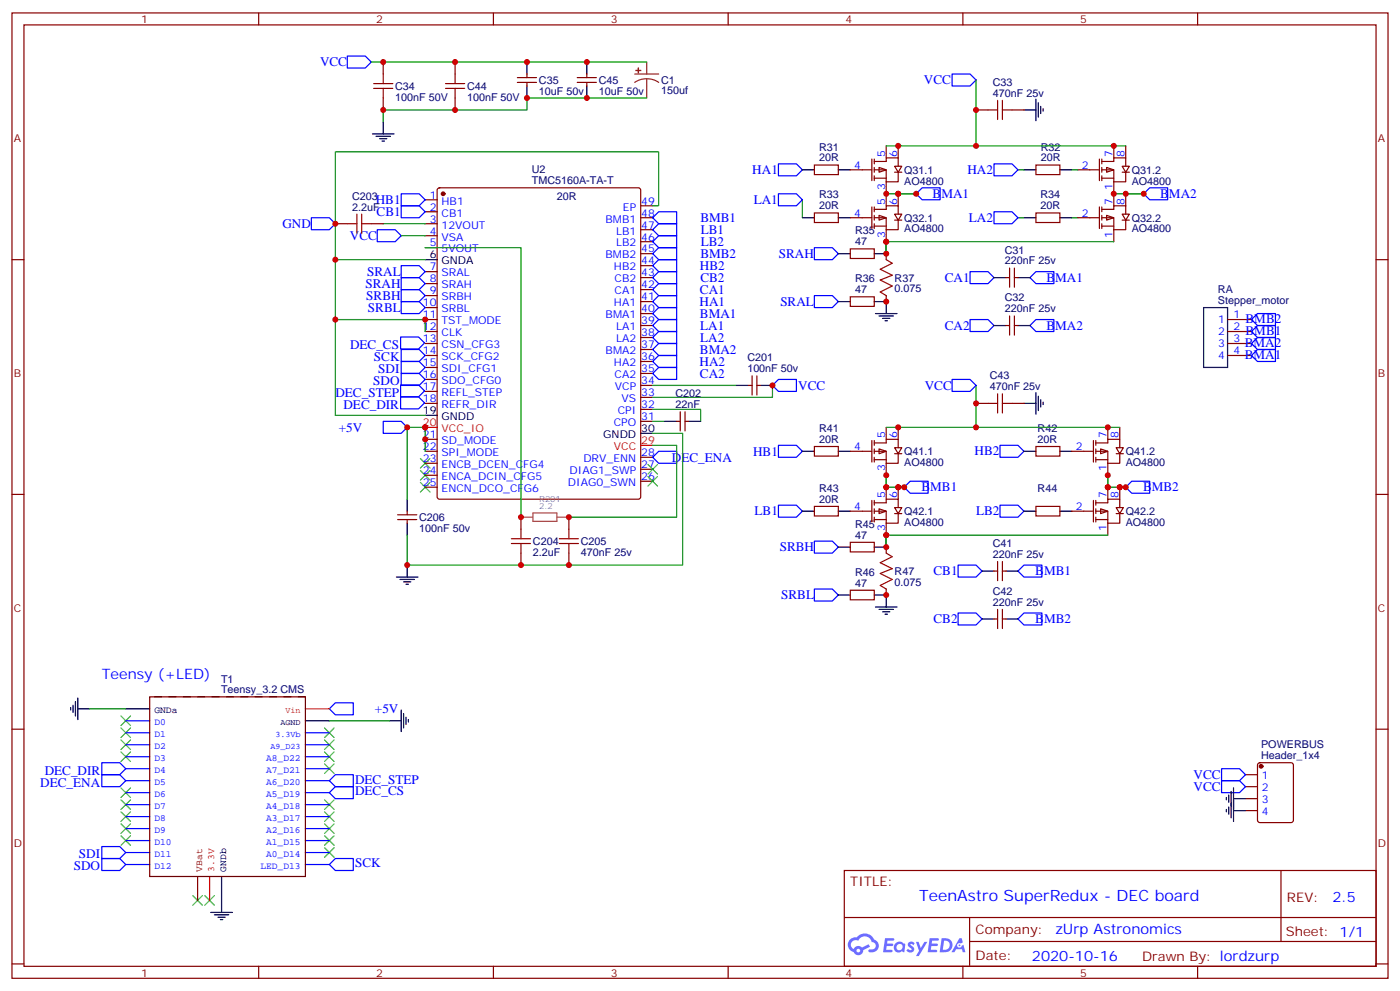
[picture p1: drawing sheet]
<svg xmlns="http://www.w3.org/2000/svg" width="412mm" height="292mm" viewBox="0 0 412 292" stroke-linecap="round" stroke-linejoin="round" font-family="sans-serif">
<g fill="none" stroke="#870000" stroke-width=".35">
<path d="M3.5 3.8h405.4v284.3h-405.4zM7.1 7.3h398.2v277.3h-398.2zM76.2 3.8v3.5M145.3 3.8v3.5M214.5 3.8v3.5M283.6 3.8v3.5M352.8 3.8v3.5M3.5 76.5h3.6M405.3 76.5h3.6M3.5 145.6h3.6M405.3 145.6h3.6M3.5 214.8h3.6"/>
<path d="M405.3 214.8h3.6M248.7 256.4h156.6v28.2h-156.6zM377.3 256.4v20.9M248.7 270.2h156.5M285.6 277.3h119.6M285.6 270.2v14.2M3.5 283.9h3.6M76.2 284.6v3.5M145.3 284.6v3.5M214.5 284.6v3.5M283.6 284.6v3.5M352.8 284.6v3.5"/>
<path d="M405.3 283.9h3.6"/>
</g>
<g fill="#5487ff">
<path d="M267.7 277.6a1.22 1.22 0 0 1 1.7 .2l-.4 .6a.47 .47 0 0 0-.3-.4 .47 .47 0 0 0-.5 .2l.1 .2a1.14 1.14 0 0 1 .8 1.8 1.14 1.14 0 0 1-1.9 0l-.2-.2 .5-.6 .7 .5a.29 .29 0 0 0 .3-.3 .29 .29 0 0 0-.2-.3 1.04 1.04 0 0 1-.6-1.7z"/>
<path d="M260.7 276.3h2.4l.3 .2-.2 .5-1.8 .1-.1 .8h1.5l.3 .4-.3 .4h-1.6l-.2 1.1h1.7l.2 .3-.2 .3-2.6 .1z"/>
<path d="M273.8 276.3h2.4l.3 .2-.1 .5-1.8 .1-.2 .8h1.6l.3 .4-.4 .4h-1.6l-.1 1.1h1.7l.2 .3-.2 .3-2.6 .1z"/>
<path d="M282.6 276.3h.7l.3 1.3-.6 .3a.69 .69 0 0 0-1 .3 .69 .69 0 0 0 .4 .9 .69 .69 0 0 0 .9-.6l.5-.2 .6 2.2h-.8l-.2-.9h-1.8l-.5 .9h-.8z"/>
<path d="M269.8 277.4h.8l.6 1.8 1.1-1.8h.9l-2.6 4.2h-.8l.9-1.5z"/>
<path d="M277.4 276.3l-.6 4.2h1.3a2.11 2.11 0 0 0 2.5-2.1 2.11 2.11 0 0 0-2.5-2.1zM278.1 277.1a1.39 1.39 0 0 1 1.7 1.4 1.39 1.39 0 0 1-1.8 1.3h-.3z"/>
<path d="M263.7 277.9a1.54 1.54 0 0 0-.1 2.2 1.54 1.54 0 0 0 2.2 .1l.6 .3 .3-2.3-.2-.3h-.4a1.49 1.49 0 0 0-2.4 0zM264 278.9a.94 .94 0 0 1 1.8 0 .94 .94 0 0 1-1.8 0z"/>
<path d="M250.4 276.7a2.18 2.18 0 0 0 1.1 3.7 1.44 1.44 0 0 0 1.6 .9 1.44 1.44 0 0 0 1.2-1.4l2-1.1-.5-.7-1.9 1a1.47 1.47 0 0 0-2.4 .4 1.39 1.39 0 0 1-.7-1.9 1.39 1.39 0 0 1 2-.5 2.12 2.12 0 0 1 2.2-1.3 2.12 2.12 0 0 1 1.9 1.7 1.14 1.14 0 0 1 1.1 1.4 1.14 1.14 0 0 1-1.7 .7 .43 .43 0 0 0-.5 .4 .43 .43 0 0 0 .4 .5 1.98 1.98 0 0 0 2.5-1.2 1.98 1.98 0 0 0-1.2-2.6 3.1 3.1 0 0 0-5.3-.6l-.9 .1zM252.3 280a.55 .55 0 0 1 1.1 0 .55 .55 0 0 1-1.1 0z"/>
<circle cx="282.6" cy="278.4" r=".26"/>
</g>
<g fill="none" stroke="#3c3" stroke-width=".35">
<path d="M123.8 135l2.8 2.9M123.8 138.6l2.8 2.8M126.6 135l-2.8 2.9M126.6 138.6l-2.8 2.8M190.9 136.8l2.8 2.8M193.7 136.8l-2.8 2.8M123.8 142.1l2.8 2.8M126.6 142.1l-2.8 2.8M190.9 140.3l2.8 2.9M193.7 140.3l-2.8 2.9M35.6 217.9l2.9 2.9M35.6 214.4l2.9 2.8"/>
<path d="M35.6 210.9l2.9 2.8M38.5 217.9l-2.9 2.9M38.5 214.4l-2.9 2.8M38.5 210.9l-2.9 2.8M95.6 217.9l2.8 2.9M95.6 214.4l2.8 2.8M98.4 217.9l-2.8 2.9M98.4 214.4l-2.8 2.8M35.6 221.5l2.9 2.8M35.6 239.1l2.9 2.8M35.6 235.6l2.9 2.8M35.6 232.1l2.9 2.8"/>
<path d="M38.5 221.5l-2.9 2.8M38.5 239.1l-2.9 2.8M38.5 235.6l-2.9 2.8M38.5 232.1l-2.9 2.8M95.6 225l2.8 2.8M95.6 221.5l2.8 2.8M95.6 235.6l2.8 2.8M95.6 239.1l2.8 2.8M98.4 225l-2.8 2.8M98.4 221.5l-2.8 2.8M98.4 235.6l-2.8 2.8M98.4 239.1l-2.8 2.8"/>
<path d="M35.6 246.2l2.9 2.8M35.6 242.6l2.9 2.9M38.5 246.2l-2.9 2.8M38.5 242.6l-2.9 2.9M95.6 249.7l2.8 2.8M95.6 246.2l2.8 2.8M95.6 242.6l2.8 2.9M98.4 249.7l-2.8 2.8M98.4 246.2l-2.8 2.8M98.4 242.6l-2.8 2.9M56.8 263.8l2.8 2.8M59.6 263.8l-2.8 2.8"/>
<path d="M60.3 263.8l2.8 2.8M63.1 263.8l-2.8 2.8"/>
</g>
<g fill="none" stroke="#00f" stroke-width=".35">
<path d="M102.3 16.5h5.3l1.8 1.8-1.8 1.7h-5.3zM280.5 21.8h5.3l1.7 1.8-1.7 1.7h-5.3zM118.2 57.1h5.3l1.7 1.7-1.7 1.8h-5.3zM229.3 57.1h5.3l1.8 1.7-1.8 1.8h-5.3zM229.3 48.3h5.3l1.8 1.7-1.8 1.8h-5.3zM269.9 57.1l1.7-1.8h5.3v3.5h-5.3zM292.8 48.3h5.3l1.8 1.7-1.8 1.8h-5.3zM338.7 55.3h5.3v3.5h-5.3l-1.8-1.7zM91.7 64.1h5.3l1.8 1.8-1.8 1.8h-5.3zM111.1 67.7h5.3l1.8 1.7-1.8 1.8h-5.3zM118.2 60.6h5.3l1.7 1.8-1.7 1.7h-5.3zM118.2 78.2h5.3l1.7 1.8-1.7 1.8h-5.3z"/>
<path d="M192.3 78.2l1.7-1.7h5.3v3.5h-5.3zM192.3 64.1l1.7-1.7h5.3v3.5h-5.3zM192.3 74.7l1.7-1.7h5.3v3.5h-5.3zM192.3 67.7l1.7-1.8h5.3v3.5h-5.3zM192.3 71.2l1.7-1.8h5.3v3.6h-5.3zM239.9 73h5.3l1.7 1.7-1.7 1.8h-5.3zM292.8 62.4h5.3l1.8 1.7-1.8 1.8h-5.3zM118 99.3h5.3l1.8 1.7-1.8 1.8h-5.3zM118.2 85.3h5.3l1.7 1.8-1.7 1.7h-5.3zM118.2 88.8h5.3l1.7 1.8-1.7 1.8h-5.3zM118.2 81.8h5.3l1.7 1.7-1.7 1.8h-5.3zM192.3 81.8l1.7-1.8h5.3v3.5h-5.3z"/>
<path d="M192.3 85.3l1.7-1.8h5.3v3.6h-5.3zM192.3 88.8l1.7-1.7h5.3v3.5h-5.3zM192.3 92.4l1.7-1.8h5.3v3.5h-5.3zM192.3 95.9l1.7-1.8h5.3v3.5h-5.3zM192.3 99.4l1.7-1.8h5.3v3.6h-5.3zM239.9 87.1h5.3l1.7 1.7-1.7 1.8h-5.3zM285.8 94.1h5.2l1.8 1.8-1.8 1.7h-5.2zM285.8 80h5.2l1.8 1.8-1.8 1.7h-5.2zM303.4 81.8l1.8-1.8h5.2v3.5h-5.2zM303.4 95.9l1.8-1.8h5.2v3.5h-5.2zM368.7 97.6l1.7-1.7h5.3v3.5h-5.3zM370.4 99.4h5.3v3.5h-5.3l-1.7-1.7z"/>
<path d="M370.4 92.4h5.3v3.5h-5.3l-1.7-1.8zM118 116.9h5.3l1.8 1.8-1.8 1.7h-5.3zM118 113.4h5.3l1.8 1.7-1.8 1.8h-5.3zM118.2 102.9h5.3l1.7 1.8-1.7 1.8h-5.3zM118.2 106.5h5.3l1.7 1.7-1.7 1.8h-5.3zM118.2 110h5.3l1.7 1.8-1.7 1.7h-5.3zM192.3 110l1.7-1.8h5.3v3.6h-5.3zM192.3 106.5l1.7-1.8h5.3v3.5h-5.3zM192.3 102.9l1.7-1.7h5.3v3.5h-5.3zM227.5 113.5l1.8-1.7h5.3v3.5h-5.3zM280.5 111.8h5.3l1.7 1.7-1.7 1.8h-5.3zM370.4 102.9h5.3v3.6h-5.3l-1.7-1.8z"/>
<path d="M112.9 124.1h5.3l1.7 1.8-1.7 1.7h-5.3zM192.3 134.7l1.7-1.8h5.3v3.6h-5.3zM229.3 131.2h5.3l1.8 1.7-1.8 1.8h-5.3zM294.6 131.2h5.3l1.7 1.7-1.7 1.8h-5.3zM229.3 148.8h5.3l1.8 1.8-1.8 1.7h-5.3zM239.9 159.4h5.3l1.7 1.7-1.7 1.8h-5.3zM266.3 143.5l1.8-1.8h5.3v3.6h-5.3zM294.6 148.8h5.3l1.7 1.8-1.7 1.7h-5.3zM331.6 143.5l1.8-1.8h5.3v3.6h-5.3zM239.9 173.5h5.3l1.7 1.8-1.7 1.7h-5.3zM282.2 166.4h5.3l1.8 1.8-1.8 1.8h-5.3zM299.9 168.2l1.7-1.8h5.3v3.6h-5.3z"/>
<path d="M282.2 180.6h5.3l1.8 1.7-1.8 1.8h-5.3zM299.9 182.3l1.7-1.7h5.3v3.5h-5.3zM37 215.8h7.1M37 212.3h7.1M37 219.4h7.1M90 215.8h7M90 219.4h7M97 208.8l1.8-1.8h5.3v3.5h-5.3zM30 224.6h5.3l1.7 1.8-1.7 1.8h-5.3zM30 228.2h5.3l1.7 1.7-1.7 1.8h-5.3zM37 237h7.1M37 233.5h7.1"/>
<path d="M37 229.9h7.1M37 226.4h7.1M37 222.9h7.1M90 237h7M90 233.5h7M90 229.9h7M90 226.4h7M90 222.9h7M97 233.5l1.8-1.8h5.3v3.5h-5.3zM97 229.9l1.8-1.7h5.3v3.5h-5.3zM359.8 226.4h5.3l1.8 1.8-1.8 1.7h-5.3zM359.8 229.9h5.3l1.8 1.8-1.8 1.8h-5.3z"/>
<path d="M30 252.9h5.3l1.7 1.7-1.7 1.8h-5.3zM30 249.3h5.3l1.7 1.8-1.7 1.8h-5.3zM37 247.6h7.1M37 251.1h7.1M37 254.6h7.1M37 244.1h7.1M37 240.5h7.1M90 247.6h7M90 251.1h7M90 254.6h7M90 244.1h7M90 240.5h7"/>
<path d="M97 254.6l1.8-1.7h5.3v3.5h-5.3z"/>
</g>
<g fill="none" stroke="#870000" stroke-width=".35">
<path d="M112.9 18.3v3.5M134.1 18.3v3.5M112.9 28.9v3.5M134.1 28.9v3.5M152.4 24.3h5.6M152.4 22.9h5.6M155.2 21.8v1.1M155.2 24.3v1M170 24.3h5.7M170 22.9h5.7M172.9 21.8v1.1M172.9 24.3v1"/>
<path d="M287.5 32.4h3.5M298.1 32.4h3.5M125.2 58.8h3.6M129 55.5l.5-.2h58.5l.7 .4v90.6l-.4 .7h-58.8l-.7-.4v-90.6zM239.9 48.6h7v2.8h-7zM305.2 48.6h7v2.8h-7zM98.8 65.9h3.5M109.4 65.9h3.5M125.2 62.4h3.6M125.2 65.9h3.6M125.2 69.4h3.6M125.2 73h3.6"/>
<path d="M188.7 78.2h3.6M188.7 74.7h3.6M188.7 71.2h3.6M188.7 67.7h3.6M188.7 64.1h3.6M188.7 60.6h3.6M239.9 62.7h7v2.8h-7zM250.5 73.3h7v2.8h-7zM261.1 74.7v1.8M305.2 62.7h7v2.8h-7zM125.2 94.1h3.6M125.2 97.6h3.6"/>
<path d="M125.2 80h3.6M125.2 83.5h3.6M125.2 87.1h3.6M125.2 90.6h3.6M188.7 99.4h3.6M188.7 95.9h3.6M188.7 92.4h3.6M188.7 88.8h3.6M188.7 85.3h3.6M188.7 81.8h3.6M250.5 87.4h7v2.8h-7zM261.1 87.1v1.7"/>
<path d="M361.6 94.1h7.1M361.6 97.6h7.1M125.2 101.2h3.6M125.2 104.7h3.6M125.2 118.8h3.6M125.2 108.2h3.6M125.2 111.8h3.6M125.2 115.3h3.6M188.7 117.1h3.6M188.7 113.5h3.6M188.7 110h3.6M188.7 106.5h3.6"/>
<path d="M188.7 102.9h3.6M220.5 113.5h1M221.5 110.7v5.6M223 113.5h1M223 110.7v5.6M287.5 118.8h3.5M298.1 118.8h3.5M361.6 101.2h7.1M361.6 104.7h7.1M125.2 129.4h3.6M125.2 132.9h3.6M125.2 136.5h3.6"/>
<path d="M125.2 140h3.6M188.7 138.2h3.6M188.7 134.7h3.6M188.7 124.1h3.6M188.7 120.6h3.6M199.3 124.1h1.1M200.4 121.3v5.6M201.8 124.1h1M201.8 121.3v5.6M239.9 131.5h7v2.8h-7zM305.2 131.5h7v2.8h-7zM117.1 153h5.7"/>
<path d="M117.1 151.6h5.7M119.9 150.6v1M119.9 153v1.1M125.2 143.5h3.6M153.5 152.3v3.6M167.6 152.3v3.6M188.7 141.7h3.6M239.9 149.2h7v2.8h-7zM250.5 159.7h7v2.9h-7zM305.2 149.2h7v2.8h-7zM153.5 162.9v3.5M167.6 162.9v3.5"/>
<path d="M250.5 173.8h7v2.9h-7zM261.1 161.1v1.8M261.1 173.5v1.8M366.9 228.2h3.5M366.9 231.7h3.5M366.9 235.2h3.5M366.9 238.8h3.5M370.7 224.9l.4-.3h9.2l.6 .5 .1 16.5-.5 .6-9.4 .1-.6-.5-.1-16.4z"/>
</g>
<g fill="#870000" stroke="#870000" stroke-width=".35">
<circle cx="371.5" cy="225.7" r=".53"/>
<circle cx="130.5" cy="57.1" r=".53"/>
</g>
<g fill="none" stroke="#000" stroke-width=".35">
<path d="M155.2 18.3v3.5M172.9 18.3v3.5M109.7 39.4h6.4M112.9 35.9v3.5M155.2 25.3v3.6M172.9 25.3v3.6M301.6 32.4h3.6M305.2 29.2v6.4M305.9 30.3v4.2M306.6 31.3v2.1M307.3 32v.7M110.8 40.1h4.2"/>
<path d="M111.8 40.9h2.1M112.5 41.6h.7M236.4 50h3.5M246.9 50h3.6M301.6 50h3.6M312.2 50h3.5M125.2 76.5h3.6M236.4 64.1h3.5M246.9 64.1h3.6M246.9 74.7h3.6M257.5 74.7h3.6M301.6 64.1h3.6"/>
<path d="M312.2 64.1h3.5M246.9 88.8h3.6M257.5 88.8h3.6v3.6M257.9 92.4h6.3M258.9 93.1h4.3M260 93.8h2.1M260.7 94.5h.7M354.5 90.6h7.1v17.6h-7.1zM217 113.5h3.5M224 113.5h3.5M301.6 118.8h3.6M305.2 115.6v6.4"/>
<path d="M305.9 116.7v4.2M306.6 117.8v2.1M307.3 118.5v.7M125.2 122.3h3.6M188.7 127.6h3.6M195.8 124.1h3.5M202.8 124.1h3.6M236.4 132.9h3.5M246.9 132.9h3.6M301.6 132.9h3.6M312.2 132.9h3.5M119.9 147v3.6"/>
<path d="M119.9 154.1v3.5M236.4 150.6h3.5M246.9 150.6h3.6M301.6 150.6h3.6M312.2 150.6h3.5M116.8 170h6.3M117.8 170.7h4.3M118.9 171.4h2.1M119.6 172.1h.7M119.9 166.4v3.6M246.9 175.3h3.6M246.9 161.1h3.6"/>
<path d="M257.5 175.3h3.6v3.5M257.5 161.1h3.6M257.9 178.8h6.3M258.9 179.5h4.3M260 180.2h2.1M260.7 180.9h.7M20.8 208.4v.7M21.5 207.7v2.1M22.2 206.7v4.2M22.9 208.8h3.6M22.9 205.6v6.3M37 208.8h7.1"/>
<path d="M90 212.3h7M114.7 212.3h3.5M118.2 209.1v6.4M118.9 210.2v4.2M119.6 211.2v2.2M120.3 211.9v.8M361.2 234.9v.7M361.2 238.4v.7M361.9 234.2v2.1M361.9 237.7v2.1M362.7 233.1v7.8M363.4 235.2h3.5"/>
<path d="M363.4 232.1v9.8M363.4 238.8h3.5M65.3 258.2v10.5M62.1 268.7h6.3M63.1 269.5h4.3M64.2 270.2h2.1M64.9 270.9h.7"/>
</g>
<path d="M125.2 125.9h3.6M188.7 131.2h3.6M90 208.8h7M61.7 258.2v7" fill="none" stroke="#f00" stroke-width=".35"/>
<path d="M58.2 258.2v7" fill="none" stroke="#850000" stroke-width=".35"/>
<path d="M44.1 205.2h45.9v53h-45.9z" fill="none" stroke="#600" stroke-width=".35"/>
<path d="M90 205.2h-45.9" fill="none" stroke="#600" stroke-width=".35" stroke-dasharray="2.1 2.1"/>
<g fill="none" stroke="#008700" stroke-width=".35">
<path d="M109.4 18.3h81.1M190.5 28.9h-35.3v3.5h-42.3v3.5M236.4 58.8v5.3M299.9 50h1.7M315.7 50h1.8M98.8 76.5h26.4M112.9 65.9h12.3M118.2 69.4h7M125.2 73h28.3v79.3M192.3 60.6h1.7v-15.9h-95.2v77.6h26.4M299.9 64.1h1.7M315.7 64.1h1.8"/>
<path d="M98.8 94.1h26.4v3.5M192.3 113.5h24.7M227.5 113.5v3.6h-35.2M287.5 113.5v5.3M125.2 125.9h-5.3v21.1M192.3 120.6h14.1v3.5M192.3 127.6h8.8v38.8h-81.2v-8.8M192.3 131.2h7v21.1h-31.7M192.3 124.1h3.5M26.5 208.8h10.5M97 212.3h17.7"/>
</g>
<g fill="none" stroke="#a10000" stroke-width=".35">
<path d="M110.1 26h5.6M110.1 24.6h5.6M112.9 21.8v2.8M112.9 26v2.9M131.2 26h5.7M131.2 24.6h5.7M134.1 21.8v2.8M134.1 26v2.9M291 32.4h2.9M293.9 29.6v5.6M295.3 29.6v5.6M295.3 32.4h2.8"/>
<path d="M102.3 65.9h2.8M105.1 63.1v5.6M106.5 65.9h2.9M106.5 63.1v5.6M261.1 76.5l1.7 1-3.5 1.8 3.5 1.8-3.5 1.4 3.5 1.7-3.5 1.8 1.8 1.1M291 118.8h2.9M293.9 116v5.6M295.3 116v5.6M295.3 118.8h2.8M150.6 158.7h5.7M153.5 155.9v2.8M164.7 158.7h5.7"/>
<path d="M167.6 155.9v2.8M150.6 160.1h5.7M153.5 160.1v2.8M164.7 160.1h5.7M167.6 160.1v2.8M261.1 162.9l1.7 1.1-3.5 1.7 3.5 1.8-3.5 1.4 3.5 1.8-3.5 1.7 1.8 1.1"/>
</g>
<path d="M190.5 18.3v3.5M187 21.8h7M190.5 23.2l1.9 .2 1.6 .9M190.5 23.2l-1.9 .3-1.6 .8M190.5 23.2v5.7" fill="none" stroke="#8c2424" stroke-width=".35"/>
<g fill="#8c2424" stroke="#8c2424" stroke-width=".35">
<path d="M187.3 20.7l1.4 .1z"/>
<path d="M188 20l.1 1.4z"/>
</g>
<path d="M153.5 152.3h3.4M157 151.1h7v2.5h-7zM164.1 152.3h3.5" fill="none" stroke="#a64a4a" stroke-width=".35"/>
<g fill="#fff" stroke="#870000" stroke-width=".35">
<path d="M258.9 132.2l2.2 .7-2.2 .7z"/>
<path d="M263.5 131.9h2.1l-1 1.7z"/>
</g>
<g fill="none" stroke="#870000" stroke-width=".35">
<path d="M250.5 132.9h6.3M256.8 129.8v6.3M257.5 130.5h3.6v-1.1h3.5v2.5M257.5 132.9h3.6v3.6M257.5 135.4h3.6M257.5 129.8v1.4M257.5 132.2v1.4M257.5 134.7v1.4M261.1 125.9v3.5M261.1 136.5v3.5M263.5 133.6h2.1M264.6 133.6v2.9h-3.5"/>
<path d="M264.6 125.9v3.5"/>
</g>
<g fill="#fff" stroke="#870000" stroke-width=".35">
<path d="M258.9 149.9l2.2 .7-2.2 .7z"/>
<path d="M263.5 149.5h2.1l-1 1.8z"/>
</g>
<g fill="none" stroke="#870000" stroke-width=".35">
<path d="M250.5 150.6h6.3M256.8 147.4v6.3M257.5 148.1h3.6v-1.1h3.5v2.5M257.5 150.6h3.6v3.5M257.5 153h3.6M257.5 147.4v1.4M257.5 149.9v1.4M257.5 152.3v1.4M261.1 143.5v3.5M261.1 154.1v3.5M263.5 151.3h2.1M264.6 151.3v2.8h-3.5"/>
<path d="M264.6 143.5v3.5"/>
</g>
<g fill="#fff" stroke="#870000" stroke-width=".35">
<path d="M258.9 49.3l2.2 .7-2.2 .7z"/>
<path d="M263.5 49h2.1l-1 1.7z"/>
</g>
<g fill="none" stroke="#870000" stroke-width=".35">
<path d="M250.5 50h6.3M256.8 46.8v6.4M257.5 47.6h3.6v-1.1h3.5v2.5M257.5 50h3.6v3.6M257.5 52.5h3.6M257.5 46.8v1.5M257.5 49.3v1.4M257.5 51.8v1.4M261.1 43v3.5M261.1 53.6v3.5M263.5 50.7h2.1M264.6 50.7v2.9h-3.5"/>
<path d="M264.6 43v3.5"/>
</g>
<g fill="#fff" stroke="#870000" stroke-width=".35">
<path d="M258.9 63.4l2.2 .7-2.2 .7z"/>
<path d="M263.5 63.1h2.1l-1 1.7z"/>
</g>
<g fill="none" stroke="#870000" stroke-width=".35">
<path d="M261.1 57.1v3.5M264.6 57.1v3.5M250.5 64.1h6.3M256.8 61v6.3M257.5 61.7h3.6v-1.1h3.5v2.5M257.5 64.1h3.6v3.6M257.5 66.6h3.6M257.5 61v1.4M257.5 63.4v1.4M257.5 65.9v1.4M261.1 67.7v3.5M263.5 64.8h2.1"/>
<path d="M264.6 64.8v2.9h-3.5"/>
</g>
<g fill="#fff" stroke="#870000" stroke-width=".35">
<path d="M324.2 132.2l2.1 .7-2.1 .7z"/>
<path d="M328.8 131.9h2.1l-1.1 1.7z"/>
</g>
<g fill="none" stroke="#870000" stroke-width=".35">
<path d="M315.7 132.9h6.4M322.1 129.8v6.3M322.8 130.5h3.5v-1.1h3.5v2.5M322.8 132.9h3.5v3.6M322.8 135.4h3.5M322.8 129.8v1.4M322.8 132.2v1.4M322.8 134.7v1.4M326.3 125.9v3.5M326.3 136.5v3.5M328.8 133.6h2.1M329.8 133.6v2.9h-3.5"/>
<path d="M329.8 125.9v3.5"/>
</g>
<g fill="#fff" stroke="#870000" stroke-width=".35">
<path d="M324.2 149.9l2.1 .7-2.1 .7z"/>
<path d="M328.8 149.5h2.1l-1.1 1.8z"/>
</g>
<g fill="none" stroke="#870000" stroke-width=".35">
<path d="M315.7 150.6h6.4M322.1 147.4v6.3M322.8 148.1h3.5v-1.1h3.5v2.5M322.8 150.6h3.5v3.5M322.8 153h3.5M322.8 147.4v1.4M322.8 149.9v1.4M322.8 152.3v1.4M326.3 143.5v3.5M326.3 154.1v3.5M328.8 151.3h2.1M329.8 151.3v2.8h-3.5"/>
<path d="M329.8 143.5v3.5"/>
</g>
<g fill="#fff" stroke="#870000" stroke-width=".35">
<path d="M326 49.3l2.1 .7-2.1 .7z"/>
<path d="M330.6 49h2.1l-1.1 1.7z"/>
</g>
<g fill="none" stroke="#870000" stroke-width=".35">
<path d="M317.5 50h6.3M323.8 46.8v6.4M324.6 47.6h3.5v-1.1h3.5v2.5M324.6 50h3.5v3.6M324.6 52.5h3.5M324.6 46.8v1.5M324.6 49.3v1.4M324.6 51.8v1.4M328.1 43v3.5M328.1 53.6v3.5M330.6 50.7h2.1M331.6 50.7v2.9h-3.5"/>
<path d="M331.6 43v3.5"/>
</g>
<g fill="#fff" stroke="#870000" stroke-width=".35">
<path d="M326 63.4l2.1 .7-2.1 .7z"/>
<path d="M330.6 63.1h2.1l-1.1 1.7z"/>
</g>
<g fill="none" stroke="#870000" stroke-width=".35">
<path d="M328.1 57.1v3.5M331.6 57.1v3.5M297.4 79v5.6M298.8 79v5.6M317.5 64.1h6.3M323.8 61v6.3M324.6 61.7h3.5v-1.1h3.5v2.5M324.6 64.1h3.5v3.6M324.6 66.6h3.5M324.6 61v1.4M324.6 63.4v1.4M324.6 65.9v1.4"/>
<path d="M328.1 67.7v3.5M330.6 64.8h2.1M331.6 64.8v2.9h-3.5M296.3 81.8h1.1M296.3 95.9h1.1M297.4 93.1v5.6M298.8 93.1v5.6M298.8 81.8h1.1M298.8 95.9h1.1M292.8 168.2h1.1M293.9 165.4v5.6M293.9 179.5v5.6"/>
<path d="M295.3 165.4v5.6M295.3 179.5v5.6M295.3 168.2h1M292.8 182.3h1.1M295.3 182.3h1"/>
</g>
<path d="M287.5 23.6v19.4M261.1 43h70.5M261.1 57.1h8.8M328.1 57.1h8.8M261.1 71.2v3.5v-3.5h67M287.5 118.8v7.1M125.2 125.9v7M261.1 125.9h68.7M261.1 143.5v-3.5v3.5h5.2h-1.7M261.1 157.6v3.5v-3.5h65.2M326.3 143.5v-3.5v3.5h5.3h-1.8" fill="none" stroke="#008700" stroke-width=".35"/>
<path d="M292.8 81.8h3.5M292.8 95.9h3.5M299.9 81.8h3.5M299.9 95.9h3.5M289.3 168.2h3.5M296.3 168.2h3.6M289.3 182.3h3.5M296.3 182.3h3.6" fill="none" stroke="#000" stroke-width=".35"/>
<g fill="#c00">
<circle cx="227.5" cy="113.5" r=".88"/>
<circle cx="287.5" cy="118.8" r=".88"/>
<circle cx="153.5" cy="166.4" r=".88"/>
<circle cx="119.9" cy="166.4" r=".88"/>
<circle cx="119.9" cy="125.9" r=".88"/>
<circle cx="125.2" cy="94.1" r=".88"/>
<circle cx="336.9" cy="57.1" r=".88"/>
<circle cx="269.9" cy="57.1" r=".88"/>
<circle cx="331.6" cy="143.5" r=".88"/>
<circle cx="266.3" cy="143.5" r=".88"/>
<circle cx="172.9" cy="18.3" r=".88"/>
<circle cx="172.9" cy="28.9" r=".88"/>
<circle cx="155.2" cy="18.3" r=".88"/>
<circle cx="155.2" cy="28.9" r=".88"/>
<circle cx="134.1" cy="18.3" r=".88"/>
<circle cx="134.1" cy="32.4" r=".88"/>
<circle cx="112.9" cy="18.3" r=".88"/>
<circle cx="112.9" cy="32.4" r=".88"/>
<circle cx="125.2" cy="125.9" r=".88"/>
<circle cx="125.2" cy="129.4" r=".88"/>
<circle cx="328.1" cy="43" r=".88"/>
<circle cx="328.1" cy="57.1" r=".88"/>
<circle cx="331.6" cy="57.1" r=".88"/>
<circle cx="287.5" cy="43" r=".88"/>
<circle cx="264.6" cy="43" r=".88"/>
<circle cx="98.8" cy="94.1" r=".88"/>
<circle cx="98.8" cy="76.5" r=".88"/>
<circle cx="287.5" cy="125.9" r=".88"/>
<circle cx="261.1" cy="175.3" r=".88"/>
<circle cx="264.6" cy="57.1" r=".88"/>
<circle cx="264.6" cy="125.9" r=".88"/>
<circle cx="326.3" cy="125.9" r=".88"/>
<circle cx="329.8" cy="143.5" r=".88"/>
<circle cx="326.3" cy="140" r=".88"/>
<circle cx="326.3" cy="143.5" r=".88"/>
<circle cx="264.6" cy="143.5" r=".88"/>
<circle cx="261.1" cy="140" r=".88"/>
<circle cx="153.5" cy="152.3" r=".88"/>
<circle cx="98.8" cy="65.9" r=".88"/>
<circle cx="167.6" cy="152.3" r=".88"/>
<circle cx="167.6" cy="166.4" r=".88"/>
<circle cx="261.1" cy="143.5" r=".88"/>
<circle cx="261.1" cy="88.8" r=".88"/>
<circle cx="261.1" cy="57.1" r=".88"/>
<circle cx="261.1" cy="71.2" r=".88"/>
<circle cx="261.1" cy="157.6" r=".88"/>
<circle cx="261.1" cy="74.7" r=".88"/>
<circle cx="261.1" cy="161.1" r=".88"/>
<circle cx="287.5" cy="32.4" r=".88"/>
</g>
<text font-size="4.6" fill="#00f" x="270.8" y="265.4">TeenAstro SuperRedux - DEC board</text>
<g font-size="4.2" fill="#00f">
<text x="30" y="200">Teensy (+LED)</text>
<text x="392.5" y="265.7">2.5</text>
<text x="310.9" y="275.2">zUrp Astronomics</text>
<text x="304" y="283">2020-10-16</text>
</g>
<g font-size="3.9" fill="#00f">
<text x="94.3" y="19.5">VCC</text>
<text x="272.2" y="24.8">VCC</text>
<text x="221.6" y="51.3">HA1</text>
<text x="285" y="51.3">HA2</text>
<text x="274.7" y="58.3">BMA1</text>
<text x="341.8" y="58.3">BMA2</text>
<text x="110.7" y="60.1">HB1</text>
<text x="110.9" y="63.6">CB1</text>
<text x="206.3" y="65.4">BMB1</text>
<text x="222" y="60.1">LA1</text>
<text x="285.4" y="65.4">LA2</text>
<text x="83.2" y="67.1">GND</text>
<text x="103.1" y="70.7">VCC</text>
<text x="206.4" y="68.9">LB1</text>
<text x="206.3" y="76">BMB2</text>
<text x="206.4" y="72.4">LB2</text>
<text x="229.4" y="76">SRAH</text>
<text x="108.2" y="81.3">SRAL</text>
<text x="206.2" y="79.5">HB2</text>
<text x="206.3" y="83">CB2</text>
<text x="278.3" y="83">CA1</text>
<text x="308.2" y="83">BMA1</text>
<text x="107.7" y="84.8">SRAH</text>
<text x="107.9" y="88.3">SRBH</text>
<text x="206.2" y="86.6">CA1</text>
<text x="108.4" y="91.9">SRBL</text>
<text x="206.1" y="90.1">HA1</text>
<text x="206.2" y="93.6">BMA1</text>
<text x="229.9" y="90.1">SRAL</text>
<text x="366.9" y="95.2">BMB2</text>
<text x="206.3" y="97.1">LA1</text>
<text x="206.3" y="100.7">LA2</text>
<text x="278.3" y="97.1">CA2</text>
<text x="308.2" y="97.1">BMA2</text>
<text x="366.9" y="98.7">BMB1</text>
<text x="103.1" y="102.7">DEC_CS</text>
<text x="110.2" y="106.4">SCK</text>
<text x="206.1" y="107.7">HA2</text>
<text x="206.2" y="104.2">BMA2</text>
<text x="366.7" y="102.3">BMA2</text>
<text x="366.7" y="105.8">BMA1</text>
<text x="109.9" y="113.5">SDO</text>
<text x="111.4" y="109.9">SDI</text>
<text x="206.2" y="111.2">CA2</text>
<text x="98.8" y="116.9">DEC_STEP</text>
<text x="235.2" y="114.8">VCC</text>
<text x="272.4" y="114.8">VCC</text>
<text x="101.2" y="120.4">DEC_DIR</text>
<text x="99.8" y="127.1">+5V</text>
<text x="197.9" y="135.9">DEC_ENA</text>
<text x="221.8" y="134.2">HB1</text>
<text x="287.1" y="134.2">HB2</text>
<text x="271.4" y="144.7">BMB1</text>
<text x="336.7" y="144.7">BMB2</text>
<text x="222.3" y="151.8">LB1</text>
<text x="287.5" y="151.8">LB2</text>
<text x="229.7" y="162.4">SRBH</text>
<text x="275" y="169.5">CB1</text>
<text x="304.9" y="169.4">BMB1</text>
<text x="230.1" y="176.5">SRBL</text>
<text x="275" y="183.6">CB2</text>
<text x="304.9" y="183.6">BMB2</text>
<text x="110.5" y="210">+5V</text>
<text x="11.8" y="231.7">DEC_ENA</text>
<text x="13.2" y="228.2">DEC_DIR</text>
<text x="104.6" y="231.1">DEC_STEP</text>
<text x="351.6" y="229.4">VCC</text>
<text x="351.6" y="233">VCC</text>
<text x="104.6" y="234.2">DEC_CS</text>
<text x="21.7" y="256.3">SDO</text>
<text x="23.2" y="252.8">SDI</text>
<text x="104.6" y="255.4">SCK</text>
</g>
<g font-size="3.9" fill="#800">
<text x="250.5" y="261">TITLE:</text>
<text x="379.1" y="265.7">REV:</text>
<text x="287.4" y="275.2">Company:</text>
<text x="378.7" y="275.8">Sheet: 1/1</text>
<text x="287.4" y="282.9">Date:</text>
<text x="336.4" y="282.9">Drawn By: lordzurp</text>
</g>
<g font-size="3.2" fill="#800">
<text x="41.6" y="6.8">1</text>
<text x="110.8" y="6.8">2</text>
<text x="179.9" y="6.8">3</text>
<text x="249.1" y="6.8">4</text>
<text x="318.2" y="6.8">5</text>
<text x="4.1" y="41.9">A</text>
<text x="405.9" y="41.9">A</text>
<text x="4.1" y="111.1">B</text>
<text x="405.9" y="111.1">B</text>
<text x="4.1" y="180.2">C</text>
<text x="405.9" y="180.2">C</text>
<text x="4.1" y="249.3">D</text>
<text x="405.9" y="249.3">D</text>
<text x="41.6" y="287.6">1</text>
<text x="110.8" y="287.6">2</text>
<text x="179.9" y="287.6">3</text>
<text x="249.1" y="287.6">4</text>
<text x="318.2" y="287.6">5</text>
</g>
<g font-size="3.2" fill="#000080">
<text x="116.4" y="29.7">100nF 50V</text>
<text x="116.4" y="26.5">C34</text>
<text x="137.6" y="29.7">100nF 50V</text>
<text x="137.6" y="26.5">C44</text>
<text x="158.7" y="27.9">10uF 50v</text>
<text x="158.8" y="24.7">C35</text>
<text x="176.4" y="27.9">10uF 50v</text>
<text x="176.4" y="24.7">C45</text>
<text x="194.7" y="27.8">150uf</text>
<text x="194.7" y="24.7">C1</text>
<text x="292.5" y="28.5">470nF 25v</text>
<text x="292.5" y="25.3">C33</text>
<text x="241.3" y="47.6">20R</text>
<text x="241.3" y="44.3">R31</text>
<text x="306.6" y="47.6">20R</text>
<text x="306.6" y="44.3">R32</text>
<text x="156.6" y="50.9">U2</text>
<text x="266.3" y="51.1">Q31.1</text>
<text x="333.4" y="51.2">Q31.2</text>
<text x="103.7" y="58.8">C203</text>
<text x="156.6" y="54.2">TMC5160A-TA-T</text>
<text x="164" y="58.8">20R</text>
<text x="241.3" y="58.4">R33</text>
<text x="266.3" y="54.3">AO4800</text>
<text x="306.5" y="58.4">R34</text>
<text x="333.4" y="54.3">AO4800</text>
<text x="103.7" y="62">2.2uF</text>
<text x="241.3" y="61.7">20R</text>
<text x="266.3" y="65.2">Q32.1</text>
<text x="306.5" y="61.7">20R</text>
<text x="333.4" y="65.3">Q32.2</text>
<text x="251.9" y="69">R35</text>
<text x="266.3" y="68.5">AO4800</text>
<text x="333.4" y="68.5">AO4800</text>
<text x="251.9" y="72.2">47</text>
<text x="296" y="77.9">220nF 25v</text>
<text x="296" y="74.7">C31</text>
<text x="251.9" y="83.1">R36</text>
<text x="263.5" y="83">R37</text>
<text x="251.9" y="86.4">47</text>
<text x="263.5" y="86.1">0.075</text>
<text x="296" y="88.8">C32</text>
<text x="358.8" y="89.5">Stepper_motor</text>
<text x="358.8" y="86.4">RA</text>
<text x="296" y="92">220nF 25v</text>
<text x="220.1" y="106.4">C201</text>
<text x="220.1" y="109.6">100nF 50v</text>
<text x="291.6" y="111.8">C43</text>
<text x="199" y="117">C202</text>
<text x="291.6" y="114.9">470nF 25v</text>
<text x="199" y="120.2">22nF</text>
<text x="241.3" y="130.5">20R</text>
<text x="241.3" y="127.2">R41</text>
<text x="305.7" y="130.5">20R</text>
<text x="305.7" y="127.3">R42</text>
<text x="266.3" y="137.2">AO4800</text>
<text x="266.3" y="134">Q41.1</text>
<text x="331.6" y="137.2">AO4800</text>
<text x="331.6" y="134.1">Q41.2</text>
<text x="241.3" y="148.1">20R</text>
<text x="241.3" y="144.9">R43</text>
<text x="305.7" y="144.9">R44</text>
<text x="123.5" y="153.5">C206</text>
<text x="251.9" y="155.5">R45</text>
<text x="266.3" y="154.9">AO4800</text>
<text x="266.3" y="151.7">Q42.1</text>
<text x="331.6" y="154.9">AO4800</text>
<text x="331.6" y="151.7">Q42.2</text>
<text x="123.5" y="156.7">100nF 50v</text>
<text x="157" y="160.5">C204</text>
<text x="171.1" y="160.5">C205</text>
<text x="251.9" y="158.7">47</text>
<text x="292.5" y="161.1">C41</text>
<text x="157" y="163.7">2.2uF</text>
<text x="171.1" y="163.7">470nF 25v</text>
<text x="292.5" y="164.3">220nF 25v</text>
<text x="251.9" y="172.8">47</text>
<text x="251.9" y="169.6">R46</text>
<text x="263.5" y="172.5">0.075</text>
<text x="263.5" y="169.4">R47</text>
<text x="292.5" y="178.4">220nF 25v</text>
<text x="292.5" y="175.2">C42</text>
<text x="65.1" y="201.1">T1</text>
<text x="65.1" y="204.2">Teensy_3.2 CMS</text>
<text x="371.5" y="220.4">POWERBUS</text>
<text x="371.5" y="223.6">Header_1x4</text>
</g>
<g font-size="3.2" fill="#00f">
<text x="260.7" y="46.1" transform="rotate(-90 260.7 46.1)">5</text>
<text x="264.2" y="46.1" transform="rotate(-90 264.2 46.1)">6</text>
<text x="327.7" y="46.1" transform="rotate(-90 327.7 46.1)">7</text>
<text x="331.3" y="46.1" transform="rotate(-90 331.3 46.1)">8</text>
<text x="251.6" y="49.7">4</text>
<text x="318.7" y="49.7">2</text>
<text x="126.6" y="58.5">1</text>
<text x="260.7" y="55.9" transform="rotate(-90 260.7 55.9)">3</text>
<text x="327.7" y="55.9" transform="rotate(-90 327.7 55.9)">1</text>
<text x="126.6" y="62">2</text>
<text x="126.6" y="65.5">3</text>
<text x="130.1" y="60.3">HB1</text>
<text x="130.1" y="63.8">CB1</text>
<text x="178.4" y="65.5">BMB1</text>
<text x="183.5" y="62">EP</text>
<text x="188.9" y="63.8">48</text>
<text x="188.9" y="60.3">49</text>
<text x="251.6" y="63.8">4</text>
<text x="260.7" y="60.3" transform="rotate(-90 260.7 60.3)">5</text>
<text x="264.2" y="60.3" transform="rotate(-90 264.2 60.3)">6</text>
<text x="318.7" y="63.8">2</text>
<text x="327.7" y="60.3" transform="rotate(-90 327.7 60.3)">7</text>
<text x="331.3" y="60.3" transform="rotate(-90 331.3 60.3)">8</text>
<text x="126.6" y="69.1">4</text>
<text x="130.1" y="67.3">12VOUT</text>
<text x="130.1" y="70.8">VSA</text>
<text x="181.5" y="69.1">LB1</text>
<text x="188.9" y="70.8">46</text>
<text x="188.9" y="67.3">47</text>
<text x="260.7" y="70" transform="rotate(-90 260.7 70)">3</text>
<text x="327.7" y="70" transform="rotate(-90 327.7 70)">1</text>
<text x="126.6" y="72.6">5</text>
<text x="130.1" y="74.4">5VOUT</text>
<text x="178.4" y="76.1">BMB2</text>
<text x="181.5" y="72.6">LB2</text>
<text x="188.9" y="77.9">44</text>
<text x="188.9" y="74.4">45</text>
<text x="126.6" y="79.7">7</text>
<text x="126.6" y="83.2">8</text>
<text x="130.1" y="81.4">SRAL</text>
<text x="180.9" y="79.7">HB2</text>
<text x="181" y="83.2">CB2</text>
<text x="188.9" y="81.4">43</text>
<text x="126.6" y="86.7">9</text>
<text x="130.1" y="84.9">SRAH</text>
<text x="130.1" y="88.5">SRBH</text>
<text x="181" y="86.7">CA1</text>
<text x="188.9" y="88.5">41</text>
<text x="188.9" y="84.9">42</text>
<text x="124.6" y="90.2">10</text>
<text x="124.6" y="93.8">11</text>
<text x="130.1" y="92">SRBL</text>
<text x="130.1" y="95.5">TST_MODE</text>
<text x="178.4" y="93.8">BMA1</text>
<text x="180.9" y="90.2">HA1</text>
<text x="188.9" y="95.5">39</text>
<text x="188.9" y="92">40</text>
<text x="358.9" y="95.2">1</text>
<text x="363.4" y="93.8">1</text>
<text x="124.6" y="97.3">12</text>
<text x="124.6" y="100.8">13</text>
<text x="130.1" y="99.1">CLK</text>
<text x="181.5" y="100.8">LA2</text>
<text x="181.5" y="97.3">LA1</text>
<text x="188.9" y="99.1">38</text>
<text x="358.9" y="98.7">2</text>
<text x="363.4" y="97.3">2</text>
<text x="363.4" y="100.8">3</text>
<text x="124.6" y="104.4">14</text>
<text x="124.6" y="107.9">15</text>
<text x="130.1" y="102.6">CSN_CFG3</text>
<text x="130.1" y="106.1">SCK_CFG2</text>
<text x="178.4" y="104.4">BMA2</text>
<text x="180.9" y="107.9">HA2</text>
<text x="188.9" y="106.1">36</text>
<text x="188.9" y="102.6">37</text>
<text x="358.9" y="102.2">3</text>
<text x="358.9" y="105.8">4</text>
<text x="363.4" y="104.4">4</text>
<text x="124.6" y="111.4">16</text>
<text x="130.1" y="109.6">SDI_CFG1</text>
<text x="130.1" y="113.2">SDO_CFG0</text>
<text x="181" y="111.4">CA2</text>
<text x="188.9" y="113.2">34</text>
<text x="188.9" y="109.6">35</text>
<text x="124.6" y="114.9">17</text>
<text x="124.6" y="118.5">18</text>
<text x="130.1" y="116.7">REFL_STEP</text>
<text x="181.1" y="114.9">VCP</text>
<text x="183.1" y="118.5">VS</text>
<text x="188.9" y="116.7">33</text>
<text x="130.1" y="120.2">REFR_DIR</text>
<text x="180.8" y="125.5">CPO</text>
<text x="182" y="122">CPI</text>
<text x="188.9" y="123.8">31</text>
<text x="188.9" y="120.2">32</text>
<text x="124.6" y="129">21</text>
<text x="130.1" y="130.8">SD_MODE</text>
<text x="260.7" y="129" transform="rotate(-90 260.7 129)">5</text>
<text x="264.2" y="129" transform="rotate(-90 264.2 129)">6</text>
<text x="326" y="129" transform="rotate(-90 326 129)">7</text>
<text x="329.5" y="129" transform="rotate(-90 329.5 129)">8</text>
<text x="124.6" y="132.6">22</text>
<text x="124.6" y="136.1">23</text>
<text x="130.1" y="134.3">SPI_MODE</text>
<text x="130.1" y="137.9">ENCB_DCEN_CFG4</text>
<text x="171.8" y="136.1">DRV_ENN</text>
<text x="188.9" y="137.9">27</text>
<text x="188.9" y="134.3">28</text>
<text x="251.6" y="132.6">4</text>
<text x="316.9" y="132.6">2</text>
<text x="124.6" y="139.6">24</text>
<text x="124.6" y="143.2">25</text>
<text x="130.1" y="141.4">ENCA_DCIN_CFG5</text>
<text x="167.3" y="143.2">DIAG0_SWN</text>
<text x="167.8" y="139.6">DIAG1_SWP</text>
<text x="188.9" y="141.4">26</text>
<text x="260.7" y="138.8" transform="rotate(-90 260.7 138.8)">3</text>
<text x="326" y="138.8" transform="rotate(-90 326 138.8)">1</text>
<text x="130.1" y="144.9">ENCN_DCO_CFG6</text>
<text x="260.7" y="146.7" transform="rotate(-90 260.7 146.7)">5</text>
<text x="264.2" y="146.7" transform="rotate(-90 264.2 146.7)">6</text>
<text x="326" y="146.7" transform="rotate(-90 326 146.7)">7</text>
<text x="329.5" y="146.7" transform="rotate(-90 329.5 146.7)">8</text>
<text x="251.6" y="150.2">4</text>
<text x="316.9" y="150.2">2</text>
<text x="260.7" y="156.5" transform="rotate(-90 260.7 156.5)">3</text>
<text x="326" y="156.5" transform="rotate(-90 326 156.5)">1</text>
<text x="371.7" y="229.6">1</text>
<text x="371.7" y="233.1">2</text>
<text x="371.7" y="236.6">3</text>
<text x="371.7" y="240.2">4</text>
</g>
<g font-size="3.2">
<text x="126.6" y="76.1">6</text>
<text x="130.1" y="77.9">GNDA</text>
<text x="124.6" y="122">19</text>
<text x="130.1" y="123.8">GNDD</text>
<text x="177.7" y="129">GNDD</text>
<text x="188.9" y="127.3">30</text>
</g>
<g font-size="3.2" fill="#f00">
<text x="124.6" y="125.5">20</text>
<text x="130.1" y="127.3">VCC_IO</text>
<text x="188.9" y="130.8">29</text>
<text x="180.8" y="132.6">VCC</text>
</g>
<g font-size="2.8" fill="#00f">
<text x="45.5" y="213.6">D0</text>
<text x="45.5" y="217.2">D1</text>
<text x="45.5" y="220.7">D2</text>
<text x="45.5" y="224.2">D3</text>
<text x="45.5" y="227.7">D4</text>
<text x="78.4" y="227.7">A7_D21</text>
<text x="78.4" y="224.2">A8_D22</text>
<text x="45.5" y="231.3">D5</text>
<text x="78.4" y="231.3">A6_D20</text>
<text x="45.5" y="234.8">D6</text>
<text x="45.5" y="238.3">D7</text>
<text x="78.4" y="238.3">A4_D18</text>
<text x="78.4" y="234.8">A5_D19</text>
<text x="45.5" y="241.8">D8</text>
<text x="45.5" y="245.4">D9</text>
<text x="78.4" y="245.4">A2_D16</text>
<text x="78.4" y="241.8">A3_D17</text>
<text x="45.5" y="248.9">D10</text>
<text x="78.4" y="248.9">A1_D15</text>
<text x="45.5" y="252.4">D11</text>
<text x="45.5" y="256">D12</text>
<text x="76.7" y="256">LED_D13</text>
<text x="78.4" y="252.4">A0_D14</text>
</g>
<g font-size="2.8">
<text x="45.5" y="210.1">GNDa</text>
<text x="66.6" y="256.8" transform="rotate(-90 66.6 256.8)">GNDb</text>
</g>
<text font-size="2.8" fill="#840000" x="59.5" y="256.8" transform="rotate(-90 59.5 256.8)">VBat</text>
<text font-size="2.8" fill="#f00" x="63.1" y="256.8" transform="rotate(-90 63.1 256.8)">3.3V</text>
<g font-size="2.5" fill="#838383">
<text x="158.8" y="147.8">R201</text>
<text x="158.8" y="150">2.2</text>
</g>
<text font-size="2.5" x="82.6" y="213.6">AGND</text>
<text font-size="2.5" fill="#f00" x="84.1" y="210.1">Vin</text>
<g font-size="2.5" fill="#00f">
<text x="79.7" y="220.7">A9_D23</text>
<text x="81.1" y="217.2">3.3Vb</text>
</g>
</svg>
